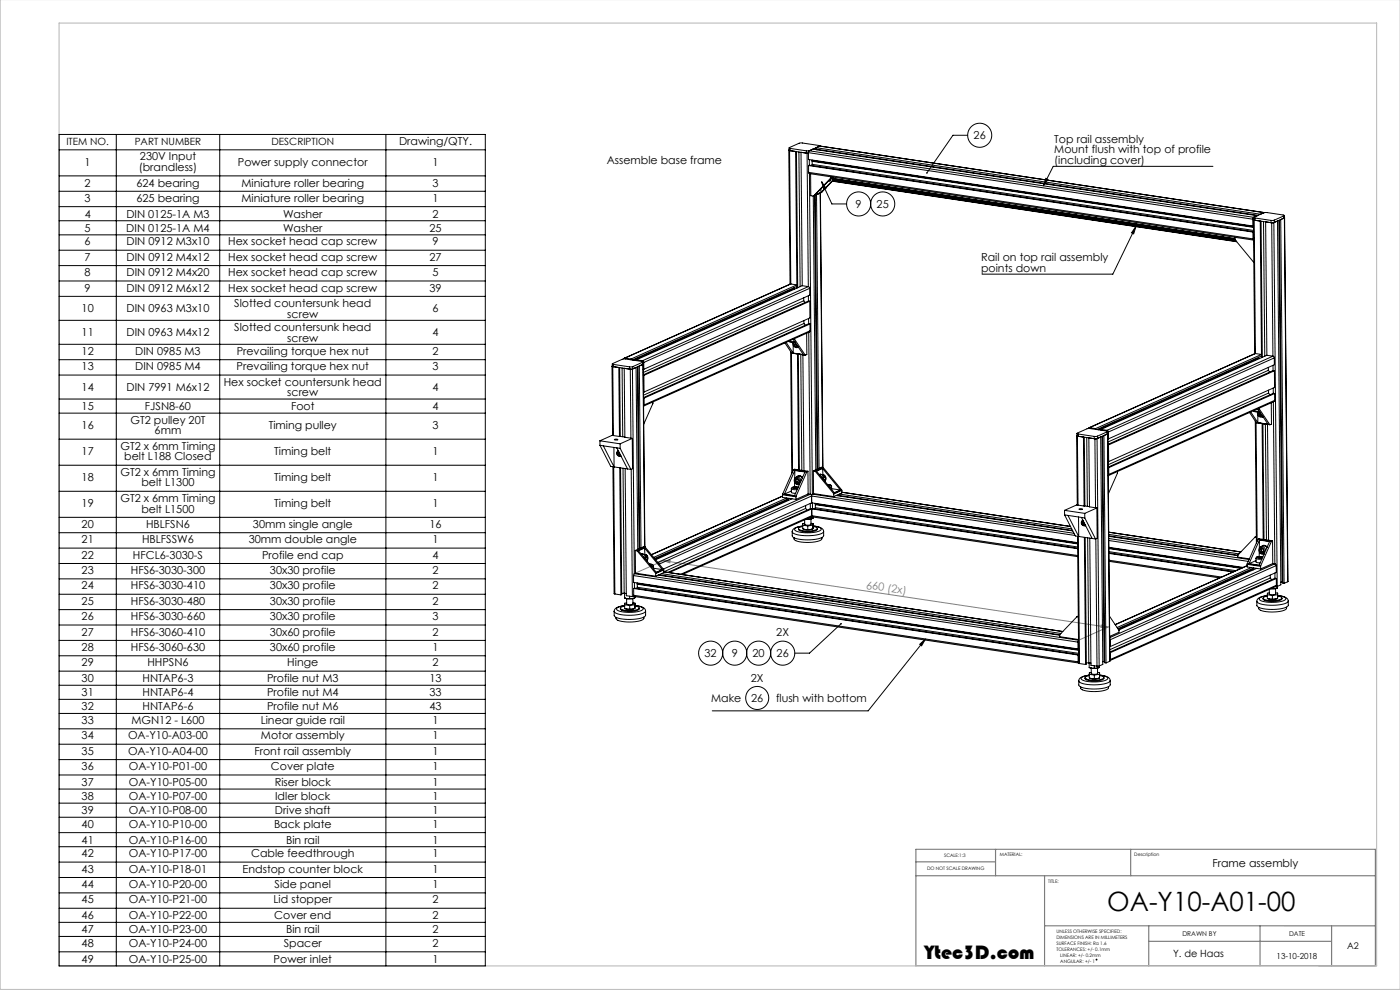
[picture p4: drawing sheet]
<svg xmlns="http://www.w3.org/2000/svg" width="594mm" height="420mm" viewBox="0 0 594 420" stroke-linecap="round" stroke-linejoin="round" font-family="sans-serif">
<g fill="none" stroke="#000" stroke-width=".42">
<path d="M25.1 57h180.8v352.8h-180.8zM49.3 57v352.8M93.2 57v352.8M163.7 57v352.8M410.6 57.4h-6.3l-11 16M25.1 74.6h180.8M25.1 63.6h180.8M348.6 77.1l4.3 9.4h6.3M348.6 77.1l1.8 2.8-.9 .4zM443.7 75.7l.9 .4-1.9 2.7zM514.6 70.6h-67.7l-4.2 8.2M25.1 81.1h180.8"/>
<path d="M25.1 87.7h180.8M25.1 93.6h180.8M25.1 99.6h180.8M482 96l-9.8 20.3h-55.5M482 96l-1 3.2-.9-.4zM25.1 106.2h180.8M25.1 112.7h180.8M25.1 119.2h180.8M25.1 125.7h180.8M25.1 135.9h180.8M25.1 146.1h180.8M25.1 152.6h180.8"/>
<path d="M25.1 159.1h180.8M25.1 169.3h180.8M25.1 175.3h180.8M25.1 186.3h180.8M25.1 197.4h180.8M25.1 208.4h180.8M25.1 219.5h180.8M25.1 226h180.8M25.1 232.5h180.8M25.1 239.1h180.8M25.1 245.6h180.8M25.1 252.1h180.8"/>
<path d="M25.1 258.6h180.8M25.1 265.2h180.8M25.1 271.7h180.8M25.1 278.2h180.8M356.9 264.6l-13.4 12.5h-6.3M390.2 273.3l2.5-2.2-1.7 2.9zM392.7 271.1l-24.4 30.5h-66.1M25.1 284.7h180.8M25.1 290.7h180.8M25.1 296.7h180.8M25.1 302.7h180.8M25.1 309.2h180.8"/>
<path d="M25.1 315.7h180.8M25.1 322.2h180.8M25.1 328.8h180.8M25.1 334.8h180.8M25.1 340.7h180.8M25.1 346.7h180.8M25.1 353.2h180.8M25.1 359.2h180.8M25.1 365.7h180.8M25.1 372.3h180.8M25.1 378.8h180.8M25.1 385.3h180.8"/>
<path d="M25.1 391.3h180.8M25.1 397.3h180.8M25.1 403.8h180.8"/>
<circle cx="415.7" cy="57.4" r="5.1"/>
<circle cx="364.3" cy="86.5" r="5.1"/>
<circle cx="374.5" cy="86.5" r="5.1"/>
<circle cx="301.5" cy="277.1" r="5.1"/>
<circle cx="311.7" cy="277.1" r="5.1"/>
<circle cx="321.9" cy="277.1" r="5.1"/>
<circle cx="332.1" cy="277.1" r="5.1"/>
<circle cx="321.3" cy="296.1" r="4.9"/>
<circle cx="465.3" cy="407.1" r=".19"/>
</g>
<path d="M388.6 365.6h33.8M388.6 371.5h195M422.4 360.3v11.2M443.2 371.5v38.3M479.7 360.3v11.2M443.2 392.8h140.4M487.4 399.4h77.6M487.4 392.8v17M534.6 392.8v16.9M565 392.8v16.9M388.6 409.7h195v-49.4h-195v49.5" fill="none" stroke="#808080" stroke-width=".5"/>
<path d="M.1 -.1v419.9h594M25.1 9.8h559v400h-559z" fill="none" stroke="#c0c0c0" stroke-width=".5"/>
<path d="M281.4 237.9l188.6 28.2M281.4 237.9l2.9-.1-.1 1zM282 237.6l-12.4 5.5M467.2 265.2l2.8 .9-2.9 .1zM470.5 265.9l-12.3 5.5" fill="none" stroke="#808080" stroke-width=".42"/>
<path d="M356.7 264.3a.34 .34 0 0 0-.1 .5 .34 .34 0 0 0 .5 .1 .34 .34 0 0 0 0-.5l-.2 .2 .2-.2zM390.2 273.3l2.5-2.2-1.7 2.9zM443.7 75.7l.9 .4-1.9 2.7zM393 73.1l.1 .5 .2-.2-.2 .2a.34 .34 0 0 0 .4 0 .34 .34 0 0 0 0-.5 .34 .34 0 0 0-.5 0zM482 96l-1 3.2-.9-.4zM348.6 77.1l1.8 2.8-.9 .4z" fill="#000"/>
<path d="M281.4 237.9l2.9-.1-.1 1zM467.2 265.2l2.8 .9-2.9 .1z" fill="#808080"/>
<g fill="none" stroke="#000" stroke-width=".42">
<path d="M334.7 63.7l.5 56.8M334.8 63.7l.2 .2M334.8 62.7v1l.5 .2v-.9M334.8 63.6v.1M335 63.9l7.4 1.1M335 63.9l.5 56.6M335.3 63l6.8 1M337.6 64.3l.5 57.9M337.9 64.3l.6 57.8M339 64.5l.5 57.1M339.9 64.6l.5 56.6M342.1 64v1h.9h-.6"/>
<path d="M342.4 65l.6 56.6M343 64.8l188.6 28.2M343 64.8v2.9l188.6 28.2M343.1 70.2v2.9M343.1 70.2l188.5 28.3M343.1 73.1l.2 .5 188.6 28.3-.3-.5M343.1 73.1l188.5 28.3M343.3 64l-.3 .8M343.3 64l188.6 28.2M343.4 67.7v2.4M343.4 70.1l188.5 28.3-.3 .1M343.4 70.1l-.3 .1"/>
<path d="M343.4 73.6l1.3 136M343.5 63.9l-1.4 .1M343.9 73.7l.1 9.3 1 .2M344.6 67.9v.2M344.6 68.1l187.2 28M344.6 68.1v.1M344.6 68.4v1.3M344.6 68.4l187.2 28.1M344.6 69.7l-.2 .5M344.6 69.7l187.3 28.1M344.6 68.2l187.2 28.1M344.6 68.2v.2"/>
<path d="M344.9 63.3l188.5 28.2M346.8 63.4l-.3 .1M347 63.4v.2M347.6 62.1l.1-.2-.4-.2-7.6-1.1-4.9 2.1 .5 .3M347.8 61.9v.1M347.8 62l188.7 28.2-4.6 2M347.8 62l-4.5 2M347.9 62h-.1M352.4 75.6l-7.4 7.6M352.5 75.8v.4M352.5 76.2l-.3 .5-.8 .2M352.5 76.2l-.8 .4"/>
<path d="M352.5 75v.4M352.5 75.4l-.1 .2M352.8 75.5l-7.1 7.3 2.6-1.1M353.1 75.1l-.6 .3M353.3 75.1l.1 .7M353.3 75.2l-.9 .4M353.4 75.8v.1M353.4 75.8l170.5 25.5M353.4 76.5v.3M353.4 76.5l170.9 25.6M353.4 76.7l-4.8 4.9M353.4 76.8l171.2 25.6"/>
<path d="M353.4 76.8l171.3 25.8M353.4 76.5h.1M353.4 76.5l170.9 25.5M353.4 76.3l-5.1 5.4M353.4 75.9h.1M353.4 75.9l170.5 25.6M353.4 76.3v.2M353.4 76.3l170.7 25.5M353.5 76.2h.1M353.6 76.1v.1M353.7 76l-.2 .2M345.1 83.2l1 116.1"/>
<path d="M345.7 82.9l1 116.1M345.9 82.8l1 116.1M346.4 82.6l1.1 116.1M348 81.9l1.1 116.4M348.1 81.9l1.1 116.4M348.3 80.2v1.5M348.6 81.6h.1M348.6 81.6l-3.5 1.6M531.6 93v2.9M531.6 98.5v2.9M531.8 93.3l.5 56.8M531.8 95.8l-.2 .1"/>
<path d="M531.9 92.2l-.3 .8M531.9 93.2l.2 .2M531.9 92.3v.9l.5 .2v-.9M531.9 92.7l-.1 .9M531.9 93.2h.1M532.1 92.1l-.1 .2 .4 .2M532.1 93.4l7.5 1.1M532.1 93.4l.6 56.6M532.4 92.5l6.9 1M534.7 93.8l.5 57.9M534.8 90.9l-188.5-28.2v.6l187.4 28.1M535.1 93.8l.5 57.8"/>
<path d="M536.1 94l.5 57.1M536.2 90.3l1.4-.1 7 1 .2 .4M537 94.1l.5 56.6M539.6 94.5l.5 56.6M540.5 94.4l-.9 .1M540.5 94.4l1.5 155M540.6 93.4l-1.3 .1M540.6 93.4l.1 1-.7 .1h-.7v-1M542 93.8l1.4 154.3-2.3 .8M542.6 93.5l1.4 153.4M542.8 93.4l1.4 154 .6 .1M543.4 93.1l1.4 154.4"/>
<path d="M544.8 91.6l.1 .8M544.8 91.6l-4.2 1.8M544.9 91.4l1.5 155.4M544.9 92.3v.2M544.9 92.5l1.5 154.3M544.9 92.5l-4.4 1.9M523.9 100.7v.8M523.9 101.5l8 9.7M531.9 100.5v.5M531.9 111.2h.1M335.5 120.5h-.2M335.5 120.5l-70.6 31.5"/>
<path d="M335.5 120.5l2.6 .4-70.4 31.4M336.9 122.1v.3M336.9 122.4l.2 .3M336.9 122.4l-68.1 30.4M338.1 121.5l-69.9 31.2M340.4 121.2l-70.4 31.5M340.4 121.2l2.6 .4M341 126.4v1.2M341 127.6l-68.1 30.4M341 127.6l.6 .7M341.1 136v1.2M341.1 137.2l-68.1 30.5"/>
<path d="M341.1 137.2l.6 .8M343 121.6l.5 .7M343 121.6l-70.4 31.5M343 125.5v2.2M343 127.7l-70.1 31.3M343 127.7l.6 .1M343.1 135.1v2.3M343.1 137.4l-70.1 31.3M343.1 137.4h.6M343.5 122.3l-70.4 31.5M343.5 122.3l.1 2.9-70.4 31.5M343.6 127.8v7.1l-70.3 31.4"/>
<path d="M343.6 127.8l-70.4 31.4M343.7 137.4v2.9M343.7 137.4l-70.4 31.5M259.7 155.4l.2 29.3M259.8 155.3l.2 .2M259.8 154.4v1l.5 .2v-1M259.8 155.3h.1M260 155.5l7.4 1.1M260 155.5l.3 29.3M260.3 154.6l6.8 1M262.6 155.9l.2 29.3M262.9 156l.3 29.1"/>
<path d="M263.9 156.1l.3 29.2M264.6 152.3l.4-.4 2.7 .4M264.8 156.3l.3 29.2M267.4 156.6l.3 29.3M267.7 152.3v.3M268.3 156.6h-.9M268.3 156.6l.8 86.8M268.5 155.5l-1.4 .1M268.5 155.5v1l-.6 .1h-.8v-1M269.9 155.9l.7 77.2M270 152.7l2.6 .4M270 152.7v.3"/>
<path d="M270.5 155.6l.7 77.2M270.7 155.5l.7 77.2M271.3 155.3l.7 77.1M272.6 153.1l.5 .7M272.6 153.7l.1-.2-.4-.2-7.6-1-4.9 2 .5 .3M272.6 153.7l.2 .8M272.6 153.7l-4.1 1.8M272.8 153.6l.8 78.5M272.8 154.1v.1M272.8 154.4v.2M272.8 154.6l-4.5 2M272.8 154.6l.7 77.5"/>
<path d="M272.9 159.2h.3M273 156.7h.2M273.1 153.8l.1 2.9M273.2 159.2l.1 7.1M333 145.5l2.9 4.3M333.5 145.3l3.1 4.5M334.7 144.7l.8 .5h1.8l-.4 .2v.9M334.8 144.7l2.3 .2M335.5 149.1l.4 51.7M335.8 149.6l.5 50.5M335.9 149.8l5.8 .9M336 149.8h.1"/>
<path d="M336.4 145.3a1.67 1.67 0 0 0 .5 1.7 1.67 1.67 0 0 0 1.8 .3M336.5 143.9l4.3 6.5-4.2-.6M336.5 146.4l.1 3.4M336.6 143.9l.6 .1M336.7 145.2a1.23 1.23 0 0 0 .2 1.6 1.23 1.23 0 0 0 1.6 .1M336.9 143.7l.2 .1M337.1 143.7v.1M337.1 143.8l.1 .2M337.5 145.5v.6M337.5 146.1l.8 .5-.6 .3-.8-.6M337.5 146.1l-.6 .2M338.4 150.2l.4 49.1"/>
<path d="M338.7 150.2l.5 49.2M338.7 147.3l-.2 .1M339.8 150.4l.4 49.1M340.7 150.5l.4 49.2M342.3 141.4v9l-.7 .2-4.4-6.6M343.1 141l.7 68.7M343.7 140.3l-.3 .6-70.3 31.4 .2-.5M343.7 140.3l-70.4 31.5M532.7 150l-70.7 31.5M532.7 150l2.5 .4M532.7 150l-70.4 31.5M534 151.6v.3"/>
<path d="M534 151.9l.2 .3M534 151.9l-68 30.4M535.2 150.4v.6l-69.8 31.2M535.2 150.4l-70.4 31.4M537.5 150.7l-70.4 31.5M537.5 150.7l2.6 .4M538.1 155.9v1.2M538.1 157.1l-68 30.4M538.1 157.1l.6 .7M540.1 151.1l.6 .7M540.1 151.1l-70.4 31.5M540.1 155v2.2"/>
<path d="M540.1 157.2l-70 31.3M540.1 157.2l.6 .1M540.7 151.8l-70.4 31.5M540.7 151.8v2.9l-70.4 31.5M540.7 157.3l.1 7.1-70.4 31.4M540.7 157.3l-70.4 31.5M273 168.9h.3M273.1 166.3h.2M273.3 168.9v2.9M277 170.5v.8l-3.9 8.7M530.2 175l2.8 4.3M530.7 174.8l3 4.5"/>
<path d="M531.8 174.3l.8 .4h1.8l-.4 .2 .1 .9M531.9 174.2l2.4 .2M532.6 178.6l.5 51.7M532.9 179.1l.5 50.5M533 179.3h.1M533 179.3l5.8 .9M533.6 174.8a1.69 1.69 0 0 0 .5 1.7 1.69 1.69 0 0 0 1.8 .3M533.6 173.5l4.4 6.4-4.3-.6M533.7 176v3.3M533.8 173.4l.5 .1M533.8 174.8a1.23 1.23 0 0 0 .3 1.5 1.23 1.23 0 0 0 1.5 .1M534.1 173.3h.1"/>
<path d="M534.2 173.2v.1M534.2 173.3l.1 .2M534.3 173.5l4.6 6.7M534.6 175l.1 .6M534.7 175.6l.7 .5-.6 .3-.7-.6M534.7 175.6l-.6 .2M535.5 179.7l.5 49.1M535.8 179.7l.5 49.2M536.9 179.9l.4 49.1M538.2 165.5v1.3M538.2 166.8l-68.1 30.4M538.2 166.8l.6 .7"/>
<path d="M539.4 170.9l.1 9-.6 .3M540.2 164.6v2.3M540.2 166.9l-70 31.3M540.2 166.9h.6M540.3 170.5l.6 68.7M540.8 166.9v2.9M540.8 166.9l-70.4 31.5M540.8 169.8l-.3 .6-70.3 31.4 .2-.5M540.8 169.8l-70.4 31.5M254.5 187l8.6 1.3M254.5 187l.1 1.9M254.6 188.9l8.5 1.3"/>
<path d="M254.6 188.9l4.5 9 8.6 1.3M256 189.1l4.6 9-.1-8.3M260.1 198l.5 53.8 .3 .2M260.4 198.1l.5 53.9M260.7 186.5l1.3-.1a.74 .74 0 0 1-.6 .5 .74 .74 0 0 1-.7-.4zM261.7 190l4.6 8.9M262.1 192.1v.6M262.1 192.1l.3-.1v.5M262.2 191.3a1.17 1.17 0 0 0-.5 1.5 1.17 1.17 0 0 0 1.4 .7M262.2 191.3h.1M262.2 191l-.2 .4M262.3 191.3h-.1"/>
<path d="M262.4 192.5l-.3 .2M262.4 192.5l.5 .3M262.5 191.6a.8 .8 0 0 0-.6 1.2 .8 .8 0 0 0 1.3 .1M262.8 192.1h-.7M262.8 185.2l-3.1-.5-5.2 2.3M262.8 185.2l5.5 .8M263 192.5l-.5 .5-.4-.3M263 198.4l.5 54M263 193.5l.5 .1M263.1 188.3v1.9M263.1 190.2l4.6 9M263.2 193.4l-.1 .1"/>
<path d="M263.3 198.5l.5 53.7-.3 .2M263.4 193.3l-.2 .1M264.3 198.7l.5 53M265.2 198.8l.5 53.9 2.6 .4M267.8 199.1l.5 54M268.3 186l-5.2 2.3M268.3 186l.1 12.8-.7 .4M336.6 199.4l5.7 .8M336.6 199.4l-4.5 10.2M336.7 199.2l-.1 .2M336.7 199.2l5.7 .9M336.7 199.2l6.1 .7"/>
<path d="M337.2 199.6l4.3 .6-4.4 10.1-4.3-.7M337.2 199.6l-4.4 10M337.2 199.6v3.5M342.8 199.9l-.4 .2M342.8 199.9l.1 9.7M345.1 199.8l.1 9.6M345.1 199.8l.6 .1M345.7 199.9l.2 .1M345.9 200l7.7 9.3M349 198.7l-2.6 1.2 7.6 9.1 2.6-1.1M349 198.7l7.6 9.2M349 198.7l.2 2.8"/>
<path d="M349.1 198.3l.2 .1M349.1 198.3l-3.4 1.6M349.1 198.3l-.6-.1-3.4 1.6M349.3 198.4l7.8 9.4M349.3 198.4l-3.4 1.6M456.8 184.9l.3 29.4M456.9 183.9v1l.5 .2v-1M456.9 184.8l.2 .2M457.1 185l7.5 1.2M457.1 185l.3 29.3M457.4 184.1l6.9 1M459.7 185.4l.3 29.3"/>
<path d="M460 185.5l.3 29.2M461.1 185.6l.3 29.2M462 185.8l.3 29.2M462.3 181.5l-.6 .3M462.3 181.5l2.5 .3M464.6 186.2l.2 29.2M464.8 181.8v.4M465.5 186.1l-.9 .1M465.5 186.1l.9 96.4M465.6 185l-1.3 .1M465.6 185v1l-.6 .1h-.7v-1M467 185.4l.9 96.5-1.5 .6"/>
<path d="M467.1 182.2l2.6 .4M467.1 182.2v.3M467.6 185.1l.9 95.6M467.8 185l.9 96.2h.6M468.4 184.8l.9 96.4M469.7 182.6l.6 .7M469.8 183.2l.1-.2-.5-.2-7.6-1-4.9 2.1 .5 .2M469.8 183.2l.1 .8M469.8 183.2l-4.2 1.8M469.9 183.1l.9 97.5M469.9 183.6v.1M469.9 183.9l-4.4 2.2"/>
<path d="M470 184l.8 96.6M470 186.1l.3 .1M470.1 188.7l.2 .1M470.1 195.8h.3M470.2 198.4h.2M470.2 186.2h-.2M470.3 195.8l-.2 .1M470.3 183.3v2.9M470.3 188.8l.1 7M470.4 198.4v2.9M537.8 180l.4 49.2M332 209.9l5.7 .9"/>
<path d="M332 209.9v1.1l5.7 .9M332 210.4l-55.6 24.9M332.1 209.6l-.1 .3M332.1 209.6l5.7 .9M333.8 211.3l-56.5 25.2M334.4 211.7l.2 .6M334.4 212l-56.5 25.2M334.8 211.4l-57.1 25.6M335.8 207.3v1.7l1.7 .3M335.8 207.3l.9 .4h1.5M335.8 208.3l-3 1.3M336 211.6l-57.8 25.9"/>
<path d="M337.2 204.6l-.1 2M337.4 206.7l.9 .1-.1 .2-.8 .2M337.4 206.7l-.8 .1v.2l.8 .2M337.4 206.7v.5M337.5 203.5l.7-.3 .8 .5v1l-.7 .3-.8-.5M337.5 203.5v1M337.6 203a1.14 1.14 0 0 1 1.7 1 1.14 1.14 0 0 1-1.7 1l-.4-1zM337.7 210.8v1.1M337.8 210.5l-.1 .3M337.8 202.5l1.4-.5 1.2 .8M337.8 202.5a1.66 1.66 0 0 1 2.1 1.5M337.8 202.5a1.67 1.67 0 0 0-.7 2.1 1.67 1.67 0 0 0 2.1 .9"/>
<path d="M338 202.4l1.1-.5 1.4 .8M338.1 203.3l-.6 .2M338.1 203.3v.9M338.1 204.2l-.6 .3M338.1 204.2l.7 .5M338.3 203.2l-.2 .1M338.6 206.8l-.5-.2a1.26 1.26 0 0 0-1.8 .5h2.2M338.6 201.9a1.56 1.56 0 0 1 1.9 .7M338.6 201.9v.1M338.7 206.8l-1.3-.2a1.34 1.34 0 0 0-1.6 .7M341.8 214.5v1.2M341.8 215.7l-60.1 26.9"/>
<path d="M341.8 215.7l.6 .7M342.3 200.2l-4.5 10.3M342.4 200.1l-.1 .1M342.7 220v.2M342.9 209.6l-5.2 2.3M342.9 209.6l.9 .1M343.8 209.7l.5 .7M343.8 209.7l-64.7 28.9M343.8 213.6v2.2M343.8 215.8l-60.4 27M343.8 215.8l.6 .1M344.3 210.4l.1 2.9"/>
<path d="M344.3 210.4l111.8 16.8M344.3 210.4l-64.6 28.9M344.4 213.3l-63 28.1M344.4 213.3l112.8 16.9M344.4 215.9l-60.5 27M344.4 215.9v2.9M344.4 215.9l112.8 16.9M344.4 218.8l.3 .5 112.6 16.9M344.4 218.8l-.3 .5-54.6 24.4M344.4 218.8l112.9 16.9M344.4 218.8l-55.6 24.8M344.7 209.6l-.4 .8"/>
<path d="M344.7 209.6l111 16.6M344.7 219.3l-.7 .1M344.7 213.4v2.3M344.7 215.7l-.3 .2M344.7 215.7l112.5 16.9M344.9 219.3v.6M344.9 219.9l-1.1 .3M344.9 219.9h.1M344.9 219.3v.5M345.2 209.4l8.5 1.3M345.2 209.4l-.5 .2M345.9 213.6v.2"/>
<path d="M345.9 213.8l111.3 16.6M345.9 213.8l.1 .1M345.9 214.1v1.3M345.9 214.1l111.3 16.6M345.9 215.4l-.2 .5M345.9 215.4l111.3 16.7M346 213.9l111.2 16.6M346 213.9l-.1 .2M347.8 201.5l1.8 .1M348.3 201.2l-.7 .2M348.6 201.4l-.5-.2-.4 .2M349.1 203.1l.6-1.1a1.28 1.28 0 0 1 .3 2.2"/>
<path d="M349.3 203.4l.8 .1M349.6 202.5l.5 .1M349.6 201.6a1.82 1.82 0 0 1 .5 2.7M349.6 201.6l-.5 .2-.5 .8M350.1 202.6v.9M350.1 202.6l-.4-.3-.4 1M350.1 203.5l-.3 .5M351.2 205.7l.8 .1-.4 .3M351.7 206.2l.7-.3-1.3-.3a1.4 1.4 0 0 1 1.7 .7M352.8 206.3l-.8 .4M352.8 206.3v1.3M352.8 207.3l3.8 .6"/>
<path d="M353.6 209.3l.1 .3M353.7 209.6v1.1M354.8 210.2l100.4 15.1M355.1 210.1l100 15M356.2 209.6l98.5 14.8M357.1 207.8l.1 .2M357.1 207.8l-3.5 1.5M357.2 208l-3.5 1.6M357.2 208v1.2l-3.5 1.5M357.2 208.8l97 14.6M451.7 216.5l8.5 1.3M451.7 216.5v1.9"/>
<path d="M451.7 218.4l8.6 1.3M451.7 218.4l4.6 9 8.5 1.3M453.1 218.7l4.6 8.9-.1-8.3M457.8 216l1.3-.1a.74 .74 0 0 1-.6 .5 .74 .74 0 0 1-.7-.3zM458.8 219.5l4.6 9M460 214.7l-3.2-.5-5.1 2.3M460 214.7l5.4 .8M460.2 217.8l.1 1.9M460.3 219.7l4.5 9M465.4 215.5l-5.2 2.3M465.4 215.5l.1 12.9-.7 .3M474.1 200v.8l-3.8 8.7"/>
<path d="M269.5 233.5l.1 9.7M269.5 233.5l.7 .1M270.2 233.6l.2 .1M270.4 233.7l7.7 9.4M272.2 235.3h1.8l-.4 .2-.5 .8M272.7 235l-.6 .1M273.1 235.2l-.6-.2-.3 .2M273.5 232.5l-2.6 1.1 7.5 9.2 2.6-1.2M273.5 232.5l7.5 9.1M273.5 232.5l.1 2.8M273.6 232.1l.2 .1M273.6 232.1l-3.4 1.5"/>
<path d="M273.6 232.1l-.6-.1-3.5 1.5M273.6 231.9l.3 .4M273.8 237.2l.8 .1M273.8 232.2l7.7 9.4M273.8 232.2l-3.4 1.5M274 236.3l.6 .1M274 235.3a1.82 1.82 0 0 1 .5 2.7 1.52 1.52 0 0 0-.4-2.2l-.5 1.1M274.6 236.4v.9M274.6 236.4l-.5-.3-.4 1M274.6 237.3l-.3 .5M275.7 239.4l.7 .1-.4 .4M276.1 240l.7-.4-1.2-.3a1.39 1.39 0 0 1 1.7 .8"/>
<path d="M340.6 222.8v1.5l2.1 .4M340.6 222.8l2.1 .3M341.4 222l-.8 .1v.7M342.7 220.2l-.7 .1M342.7 220.2h1.1M342.7 223.1v1.6M343.8 220.2l-1.8 .1M344.1 220.2v2.3l-.8 .3-1.8-.3-.1-2M344.1 222l.8 .1M344.7 224.4l-1.7 .4-2.1-.4M344.9 224.3l-2.2 .4M344.9 222.1v.7l-2.2 .3"/>
<path d="M344.9 222.1v2.2M345 223.1l.5 .1a3.9 3.9 0 0 1 3.9 2.2M345 223.2l2.7 .6 .7 .8a11.1 11.1 0 0 1-8.3 1.3l-1.7-.4-1.2-.7 .6-.9 2.8-.7-1.6 .2a2.81 2.81 0 0 0-2.9 2.2M345 223.3l1.7 .7a2.2 2.2 0 0 1-2.6 1.2l-1.4 .1a4.8 4.8 0 0 1-3.9-1.1l.5-.5 1.3-.3M345 223.7l-.1 .6M346.8 224.2v.3a7.9 7.9 0 0 1-7.1 .7l-.9-.4v-.5M348.7 228v.5a5.1 5.1 0 0 1-4.6 1.6h-2.5a5.1 5.1 0 0 1-4.7-1.5v-.5M349.5 225.5v1.7a5.4 5.4 0 0 1-4.9 1.8h-3.5a5.5 5.5 0 0 1-5-1.7v-1.7M349.5 225.5a2.97 2.97 0 0 1-2.9 1.4l-5.1 .4a6.2 6.2 0 0 1-5.4-1.7M457.2 227.5l.5 53.9 .3 .1M457.5 227.6l.5 53.9M459.2 221.6v.6"/>
<path d="M459.2 221.6l.4-.1v.5M459.3 220.9a1.17 1.17 0 0 0-.4 1.4 1.17 1.17 0 0 0 1.3 .7M459.3 220.8h.1M459.4 220.6l-.2 .3M459.5 220.8h-.2M459.6 222l-.4 .2M459.6 222l.4 .4M459.7 221.1a.8 .8 0 0 0-.7 1.2 .8 .8 0 0 0 1.3 .1M459.7 221.4l.2 .2M459.7 221.4l-.5 .2M460.1 222l-.4 .5-.5-.3M460.1 228l.5 53.9"/>
<path d="M460.1 223l.6 .1M460.3 223l.2-.2zM460.3 223h-.1M460.4 228l.5 53.7-.3 .2M461.5 228.2l.5 53M462.4 228.3l.5 53.9 2.5 .4M464.9 228.6l.5 54M470.4 225.8l56.1 8.4M470.4 225.8l56 8.4M470.4 226.7l55.3 8.3M470.4 227.4l54.8 8.2M470.4 227.5l54.8 8.2"/>
<path d="M470.4 228.5l59.6 8.9M470.4 229.3l59.2 8.9M470.5 232.2l56.9 8.5M470.5 232.4l56.6 8.5M470.5 232.5l56.4 8.5M470.5 232.7l56 8.4M470.5 234l53.8 8.1M470.5 234.6l52.9 7.9M470.5 234.8l52.6 7.8M470.5 237.7l47.8 7.1M470.5 238.1l47 7.1M525.2 235.7v.7l4.9 .7"/>
<path d="M529.1 239.4l5.8 .9M529.1 239.4v1.1l5.8 .9M529.1 239.9l-56 25.1M529.2 239.2l-.1 .2M529.2 239.2l5.7 .8M532.9 236.8l.1 1.7 1.7 .3M532.9 236.8l.9 .4h1.6M532.9 237.8l-2.9 1.3M533.1 227.6l-.6 .3M533.1 227.9h-.6l-7.3 7.8M533.7 228.9l-4.5 10.3M533.7 228.9l5.7 .8"/>
<path d="M533.7 236.3h1.7v.2l-1.7 .1zM533.8 228.7l-.1 .2M533.8 228.7l5.7 .9M533.8 228.7l6.1 .7M534.3 234.1l-.1 2M534.4 229.1l4.3 .7-4.5 10-4.2-.7M534.4 229.1l-4.4 10M534.4 229.1l-.1 3.5M534.6 236.2v.5M534.7 233l.7-.3 .7 .5v1l-.7 .3-.7-.5M534.7 233v1M534.7 232.5a1.14 1.14 0 0 1 1.8 1 1.14 1.14 0 0 1-1.7 1l-.5-1z"/>
<path d="M534.9 232l1.5-.5 1.1 .8M534.9 232a1.66 1.66 0 0 1 2.1 1.5M534.9 232a1.67 1.67 0 0 0-.6 2.1 1.67 1.67 0 0 0 2.1 .9M535.2 231.9l1-.5 1.4 .8M535.3 232.8l-.6 .2M535.3 232.8v.9M535.3 233.7l-.6 .3M535.3 233.7l.7 .5M535.4 232.7l-.1 .1M535.7 231.5a1.53 1.53 0 0 1 1.9 .6M535.8 236.3l-.6-.2a1.26 1.26 0 0 0-1.8 .5h2.3M535.8 236.3l-1.2-.2a1.34 1.34 0 0 0-1.7 .7"/>
<path d="M536.3 235h.1M539.4 229.7l-4.5 10.3M539.5 229.6l-.1 .1M539.9 229.4l-.4 .2M539.9 229.4l.1 9.7M540 239.1l-5.1 2.3M540 239.1l.9 .1M540.9 239.2l.6 .7M540.9 239.2l-70.1 31.3M541.5 239.9l-70.4 31.5M541.5 239.9v2.9l-70.4 31.5M260.9 252l2.6 .4"/>
<path d="M264.8 251.7l.9 .1-.7-.1M264.8 251.7h-1M265 251.7v1.9M265 251.7h.1M265 253.6l1.1 .4M265 256.6v1.5l2.2 .3M265 256.6l2.2 .3M265 256.9l-1.6 .3a2.81 2.81 0 0 0-2.8 2.1M265 257l-2.8 .7-.6 .9a12.2 12.2 0 0 0 9.2 .8l1.9-.7 .2-.6-1.3-.8-2.2-.4h.5a3.9 3.9 0 0 1 4 2.3M265.9 255.8l-.8 .1-.1 .7M267.1 252.9v1.1M267.1 254h-1"/>
<path d="M267.1 254h1.1M267.2 256.9v1.5M268.2 254h-2.1M268.5 253.9v2.3l-1.1 .4-1.5-.3v-2.4M268.5 255.8l.9 .1M268.8 244.2l188.6 28.2M268.8 244.2v2.9l188.6 28.2M268.8 249.7l.1 2.8M268.8 249.7l188.6 28.2M268.9 252.5l.2 .6 188.6 28.2-.3-.5M268.9 252.5l188.5 28.3M269.1 243.4l188.5 28.3-.2 .7"/>
<path d="M269.1 243.4l-.3 .8M269.2 253.1h-.9M269.2 247.1v2.4M269.2 258.2l-1.7 .3-2.2-.3M269.2 249.5l-.4 .2M269.2 249.5l188.5 28.2M269.3 253.1v.5M269.3 253.6l-1.1 .4M269.3 253.6h.1M269.4 256.5l-2.2 .4M269.4 256.5v1.6M269.4 253.1l-.1 .5"/>
<path d="M269.4 258.1l-2.2 .3M269.4 255.9v2.2M269.4 255.9v.6M269.4 257.1l1.8 .7a2.2 2.2 0 0 1-2.7 1.2h-1.3a4.8 4.8 0 0 1-4-1l.6-.5 1.2-.4M269.6 243.2l8.6 1.3M269.6 243.2l-.5 .2M270.4 247.3v.2M270.4 247.5l187.2 28M270.4 247.5v.2M270.4 247.8v1.4M270.4 247.8l187.2 28.1M270.4 249.2l-.2 .4"/>
<path d="M270.4 249.2l187.3 28M270.4 247.7l187.2 28M270.4 247.7v.1M271.2 258v.3a7.9 7.9 0 0 1-7.1 .7l-.8-.5-.1-.5M273.9 259.2v1.8a5.4 5.4 0 0 1-4.8 1.7l-3.6 .1a5.5 5.5 0 0 1-4.9-1.7v-1.8M273.9 259.2a2.97 2.97 0 0 1-2.9 1.5l-5.1 .3a6.2 6.2 0 0 1-5.3-1.7M277.3 240.1l-.8 .3M277.3 240.1v1.3M277.3 241.1l3.7 .5M278.1 243.1l.1 .2M278.2 243.3v1.2M279.3 244l170.3 25.5"/>
<path d="M279.5 243.8l170.1 25.5M280.6 243.4l169.5 25.3M281.5 241.6l.1 .2M281.5 241.6l-3.4 1.5M281.6 241.8l-3.4 1.5M281.6 241.8v1.1l-3.4 1.6M281.6 242.6l169.3 25.3M529.1 240l-55.9 25M530.9 240.8l-56.9 25.4M531.5 241.2v.1M531.5 241.3l.2 .5M531.6 241.5l-57.1 25.5"/>
<path d="M532 240.9l-57.7 25.8M533.2 241.1l-58.5 26.2M533.3 255.1v1.9l.8 .7M534.9 240.3v1.1M534.9 240v.3M537.7 252.3v1.6l2.2 .3M537.7 252.3l2.1 .3M537.7 252.7l-1.6 .2a2.81 2.81 0 0 0-2.8 2.2M537.7 252.7l-2.8 .7-.6 .9a12.2 12.2 0 0 0 9.2 .9l1.9-.8 .1-.6-1.2-.7-2.2-.5 .5 .1a3.9 3.9 0 0 1 4 2.3M538.6 251.5l-.9 .2v.6M538.9 244l.1 1.2M539 245.2l-68.1 30.4"/>
<path d="M539 245.2l.5 .8M539.8 249.5v.2M539.8 249.7l-.6 .1M539.8 249.7h1.1M539.8 252.6l.1 1.6M540.9 249.7l-1.8 .1M540.9 243.1l.1 2.2M541 245.3l.5 .1M541 245.3l-70.1 31.3M541.2 249.7v2.3l-.8 .3-1.8-.2-.1-2.1M541.2 251.5l.9 .1M541.5 245.4l.1 2.9"/>
<path d="M541.5 245.4l-70.4 31.5M541.6 248.3l-.3 .5-70.4 31.5 .3-.5M541.6 248.3l-70.4 31.5M541.9 253.9l-1.7 .4-2.2-.3M542 249.4l-1.1 .3M542 249.4h.1M542 252.3l-2.2 .3M542 252.3l.1 1.5M542.1 253.8l-2.2 .4M542.1 248.7l-.1 .6M542.1 251.6v2.2M542.1 251.6l-.1 .7"/>
<path d="M542.1 252.8l1.8 .7a2.2 2.2 0 0 1-2.7 1.2l-1.4 .1a4.8 4.8 0 0 1-3.9-1l.6-.6 1.2-.3M543.9 253.7v.3a7.9 7.9 0 0 1-7.1 .8l-.8-.5-.1-.5M544 246.9l-.6 .1M544 246.9l.2 .1M545.9 257.6v.4a5.1 5.1 0 0 1-4.7 1.6h-2.5a5.1 5.1 0 0 1-4.7-1.5v-.4M546.4 246.8l-1.6 .7M546.6 255v1.7a5.4 5.4 0 0 1-4.9 1.8l-4.3-.1-3.3-.7M546.6 255a2.97 2.97 0 0 1-2.9 1.4l-5.1 .4a6.2 6.2 0 0 1-5.3-1.7M273.2 261.8v.5a5.1 5.1 0 0 1-4.6 1.5l-2.6 .1a5.1 5.1 0 0 1-4.6-1.5v-.5M457.1 261.6l-7.4 7.6-.1 .9 8 1.2M457.1 261.6l.4 .1M457.4 272.4v2.9"/>
<path d="M457.4 277.9v2.9M457.5 261.4l-.5 .2M457.5 261.4l-.4 .2M457.6 272.5v.5M457.6 275.2l-.2 .1M457.7 277.8l-.3 .1M457.7 280v.5M470.7 261.4l4 5.9M470.8 270.8l.3 .6M470.9 276.8l.2 .1M471 274.3h.1M471.1 271.4v2.9"/>
<path d="M471.1 276.9l.1 2.9M474.7 267.3l.1 .9-4 1.8M458 281.5l2.6 .4M462 281.2l.9 .2M462 281.2l-1.1 .1M462.1 281.2v2M462.1 281.2h.1M462.1 283.1l1.1 .4M462.1 283.2l1.1 .3M462.2 286.1v1.5l2.1 .3M462.2 286.1l2.1 .3M462.2 286.4l-1.7 .3a2.81 2.81 0 0 0-2.8 2.1"/>
<path d="M462.2 286.5l-2.8 .7-.7 .9a12.2 12.2 0 0 0 9.3 .8l1.8-.7 .2-.6-1.3-.8-2.2-.4h.5a3.9 3.9 0 0 1 4 2.3M463 285.3l-.8 .1v.7M464.3 282.4v1.1M464.3 283.5h-1.1M464.3 283.5h1.1M464.3 286.4v1.5M465.4 283.5h-2.2M465.7 283.4v2.3l-1.2 .4-1.5-.3v-2.3M465.7 285.3l.8 .1M466.3 287.7l-1.7 .3-2.2-.3M466.4 282.5l-1 .1M466.5 283.1l-1.1 .4"/>
<path d="M466.5 283.1h.1M466.5 287.6l-2.2 .3M466.5 282.5v.6zM466.5 285.4v.7l-2.2 .3M466.5 285.4v2.2M466.5 286.6l1.8 .7a2.2 2.2 0 0 1-2.6 1.2l-1.4 .1a4.8 4.8 0 0 1-3.9-1.1l.5-.5 1.3-.4M466.5 286.9v.7M468.4 287.5v.3a7.9 7.9 0 0 1-7.1 .7l-.9-.5v-.5M468.5 280.7h-.6M468.5 280.7h.2M470.3 291.3v.5a5.1 5.1 0 0 1-4.6 1.6h-2.5a5.1 5.1 0 0 1-4.7-1.5v-.5M470.8 280.6l-1.5 .6"/>
<path d="M471 288.7l.1 1.8a5.4 5.4 0 0 1-4.9 1.7l-3.5 .1a5.5 5.5 0 0 1-5-1.7v-1.8M471 288.7a2.97 2.97 0 0 1-2.8 1.5l-5.1 .3a6.2 6.2 0 0 1-5.4-1.7"/>
</g>
<text font-size="11.3" x="469.8" y="386.6">OA-Y10-A01-00</text>
<text font-size="8.5" x="392.2" y="407">Ytec3D.com</text>
<g font-size="4.7">
<text x="413.1" y="59.1">26</text>
<text x="169.3" y="61.6">Drawing/QTY.</text>
<text x="447.3" y="60.5">Top rail assembly</text>
<text x="447.3" y="65">Mount flush with top of profile</text>
<text x="35.9" y="70.3">1</text>
<text x="59.4" y="68.1">230V Input</text>
<text x="101" y="70.3">Power supply connector</text>
<text x="183.5" y="70.3">1</text>
<text x="257.4" y="69.5">Assemble base frame</text>
<text x="447.3" y="69.5">(including cover)</text>
<text x="58.9" y="72.6">(brandless)</text>
<text x="35.9" y="79.1">2</text>
<text x="57.9" y="79.1">624 bearing</text>
<text x="102.4" y="79.1">Miniature roller bearing</text>
<text x="183.5" y="79.1">3</text>
<text x="35.9" y="85.7">3</text>
<text x="57.9" y="85.7">625 bearing</text>
<text x="102.4" y="85.7">Miniature roller bearing</text>
<text x="183.5" y="85.7">1</text>
<text x="363" y="88.2">9</text>
<text x="371.9" y="88.2">25</text>
<text x="35.9" y="92.3">4</text>
<text x="53.6" y="92.3">DIN 0125-1A M3</text>
<text x="120.1" y="92.3">Washer</text>
<text x="183.5" y="92.3">2</text>
<text x="35.9" y="98.3">5</text>
<text x="53.6" y="98.3">DIN 0125-1A M4</text>
<text x="120.1" y="98.3">Washer</text>
<text x="182.2" y="98.3">25</text>
<text x="35.9" y="104.1">6</text>
<text x="53.7" y="104.1">DIN 0912 M3x10</text>
<text x="96.8" y="104.1">Hex socket head cap screw</text>
<text x="183.5" y="104.1">9</text>
<text x="35.9" y="110.7">7</text>
<text x="53.7" y="110.7">DIN 0912 M4x12</text>
<text x="96.8" y="110.7">Hex socket head cap screw</text>
<text x="182.2" y="110.7">27</text>
<text x="416.3" y="110.7">Rail on top rail assembly</text>
<text x="35.9" y="117.2">8</text>
<text x="53.7" y="117.2">DIN 0912 M4x20</text>
<text x="96.8" y="117.2">Hex socket head cap screw</text>
<text x="183.5" y="117.2">5</text>
<text x="416.3" y="115.2">points down</text>
<text x="35.9" y="123.7">9</text>
<text x="53.7" y="123.7">DIN 0912 M6x12</text>
<text x="96.8" y="123.7">Hex socket head cap screw</text>
<text x="182.2" y="123.7">39</text>
<text x="99.4" y="130.2">Slotted countersunk head</text>
<text x="34.6" y="132.5">10</text>
<text x="53.7" y="132.5">DIN 0963 M3x10</text>
<text x="121.9" y="134.8">screw</text>
<text x="183.5" y="132.5">6</text>
<text x="34.6" y="142.7">11</text>
<text x="53.7" y="142.7">DIN 0963 M4x12</text>
<text x="99.4" y="140.4">Slotted countersunk head</text>
<text x="183.5" y="142.7">4</text>
<text x="121.9" y="144.9">screw</text>
<text x="34.6" y="150.6">12</text>
<text x="57.4" y="150.6">DIN 0985 M3</text>
<text x="100.4" y="150.6">Prevailing torque hex nut</text>
<text x="183.5" y="150.6">2</text>
<text x="34.6" y="157.1">13</text>
<text x="57.4" y="157.1">DIN 0985 M4</text>
<text x="100.4" y="157.1">Prevailing torque hex nut</text>
<text x="183.5" y="157.1">3</text>
<text x="34.6" y="165.9">14</text>
<text x="53.7" y="165.9">DIN 7991 M6x12</text>
<text x="94.9" y="163.6">Hex socket countersunk head</text>
<text x="183.5" y="165.9">4</text>
<text x="34.6" y="174">15</text>
<text x="61.5" y="174">FJSN8-60</text>
<text x="121.9" y="168.1">screw</text>
<text x="123.5" y="174">Foot</text>
<text x="183.5" y="174">4</text>
<text x="55.4" y="179.8">GT2 pulley 20T</text>
<text x="34.6" y="182">16</text>
<text x="65.6" y="184.3">6mm</text>
<text x="114" y="182">Timing pulley</text>
<text x="183.5" y="182">3</text>
<text x="51.1" y="190.8">GT2 x 6mm Timing</text>
<text x="34.6" y="193.1">17</text>
<text x="52.8" y="195.3">belt L188 Closed</text>
<text x="116.4" y="193.1">Timing belt</text>
<text x="183.5" y="193.1">1</text>
<text x="51.1" y="201.9">GT2 x 6mm Timing</text>
<text x="34.6" y="204.1">18</text>
<text x="60" y="206.4">belt L1300</text>
<text x="116.4" y="204.1">Timing belt</text>
<text x="183.5" y="204.1">1</text>
<text x="34.6" y="215.2">19</text>
<text x="51.1" y="212.9">GT2 x 6mm Timing</text>
<text x="116.4" y="215.2">Timing belt</text>
<text x="183.5" y="215.2">1</text>
<text x="60" y="217.4">belt L1500</text>
<text x="34.6" y="224">20</text>
<text x="62" y="224">HBLFSN6</text>
<text x="107.3" y="224">30mm single angle</text>
<text x="182.2" y="224">16</text>
<text x="34.6" y="230.5">21</text>
<text x="60.3" y="230.5">HBLFSSW6</text>
<text x="105.5" y="230.5">30mm double angle</text>
<text x="183.5" y="230.5">1</text>
<text x="34.6" y="237">22</text>
<text x="56.4" y="237">HFCL6-3030-S</text>
<text x="111.2" y="237">Profile end cap</text>
<text x="183.5" y="237">4</text>
<text x="34.6" y="243.5">23</text>
<text x="55.5" y="243.5">HFS6-3030-300</text>
<text x="114.5" y="243.5">30x30 profile</text>
<text x="183.5" y="243.5">2</text>
<text x="34.6" y="250.1">24</text>
<text x="55.5" y="250.1">HFS6-3030-410</text>
<text x="114.5" y="250.1">30x30 profile</text>
<text x="183.5" y="250.1">2</text>
<text x="34.6" y="256.6">25</text>
<text x="55.5" y="256.6">HFS6-3030-480</text>
<text x="114.5" y="256.6">30x30 profile</text>
<text x="183.5" y="256.6">2</text>
<text x="34.6" y="263.1">26</text>
<text x="55.5" y="263.1">HFS6-3030-660</text>
<text x="114.5" y="263.1">30x30 profile</text>
<text x="183.5" y="263.1">3</text>
<text x="34.6" y="269.6">27</text>
<text x="55.5" y="269.6">HFS6-3060-410</text>
<text x="114.5" y="269.6">30x60 profile</text>
<text x="183.5" y="269.6">2</text>
<text x="329.4" y="270">2X</text>
<text x="34.6" y="276.2">28</text>
<text x="55.5" y="276.2">HFS6-3060-630</text>
<text x="114.5" y="276.2">30x60 profile</text>
<text x="183.5" y="276.2">1</text>
<text x="298.9" y="278.8">32</text>
<text x="310.4" y="278.8">9</text>
<text x="319.3" y="278.8">20</text>
<text x="329.5" y="278.8">26</text>
<text x="34.6" y="282.7">29</text>
<text x="62.5" y="282.7">HHPSN6</text>
<text x="121.9" y="282.7">Hinge</text>
<text x="183.5" y="282.7">2</text>
<text x="34.6" y="289.4">30</text>
<text x="60.5" y="289.4">HNTAP6-3</text>
<text x="113.3" y="289.4">Profile nut M3</text>
<text x="182.2" y="289.4">13</text>
<text x="318.6" y="289.2">2X</text>
<text x="34.6" y="295.3">31</text>
<text x="60.5" y="295.3">HNTAP6-4</text>
<text x="113.3" y="295.3">Profile nut M4</text>
<text x="182.2" y="295.3">33</text>
<text x="301.7" y="297.7">Make</text>
<text x="318.7" y="297.8">26</text>
<text x="329.3" y="297.7">flush with bottom</text>
<text x="34.6" y="301.3">32</text>
<text x="60.5" y="301.3">HNTAP6-6</text>
<text x="113.3" y="301.3">Profile nut M6</text>
<text x="182.2" y="301.3">43</text>
<text x="34.6" y="307.1">33</text>
<text x="55.8" y="307.1">MGN12 - L600</text>
<text x="110.6" y="307.1">Linear guide rail</text>
<text x="183.5" y="307.1">1</text>
<text x="34.6" y="313.7">34</text>
<text x="54.3" y="313.7">OA-Y10-A03-00</text>
<text x="110.7" y="313.7">Motor assembly</text>
<text x="183.5" y="313.7">1</text>
<text x="34.6" y="320.2">35</text>
<text x="54.3" y="320.2">OA-Y10-A04-00</text>
<text x="108" y="320.2">Front rail assembly</text>
<text x="183.5" y="320.2">1</text>
<text x="34.6" y="326.7">36</text>
<text x="54.7" y="326.7">OA-Y10-P01-00</text>
<text x="114.9" y="326.7">Cover plate</text>
<text x="183.5" y="326.7">1</text>
<text x="34.6" y="333.4">37</text>
<text x="54.7" y="333.4">OA-Y10-P05-00</text>
<text x="116.6" y="333.4">Riser block</text>
<text x="183.5" y="333.4">1</text>
<text x="34.6" y="339.4">38</text>
<text x="54.7" y="339.4">OA-Y10-P07-00</text>
<text x="116.8" y="339.4">Idler block</text>
<text x="183.5" y="339.4">1</text>
<text x="34.6" y="345.4">39</text>
<text x="54.7" y="345.4">OA-Y10-P08-00</text>
<text x="116.7" y="345.4">Drive shaft</text>
<text x="183.5" y="345.4">1</text>
<text x="34.6" y="351.2">40</text>
<text x="54.7" y="351.2">OA-Y10-P10-00</text>
<text x="116.3" y="351.2">Back plate</text>
<text x="183.5" y="351.2">1</text>
<text x="34.6" y="357.9">41</text>
<text x="54.7" y="357.9">OA-Y10-P16-00</text>
<text x="121.4" y="357.9">Bin rail</text>
<text x="183.5" y="357.9">1</text>
<text x="34.6" y="363.7">42</text>
<text x="54.7" y="363.7">OA-Y10-P17-00</text>
<text x="106.5" y="363.7">Cable feedthrough</text>
<text x="183.5" y="363.7">1</text>
<text x="34.6" y="370.2">43</text>
<text x="54.7" y="370.2">OA-Y10-P18-01</text>
<text x="102.9" y="370.2">Endstop counter block</text>
<text x="183.5" y="370.2">1</text>
<text x="514.4" y="368">Frame assembly</text>
<text x="34.6" y="376.7">44</text>
<text x="54.7" y="376.7">OA-Y10-P20-00</text>
<text x="116.5" y="376.7">Side panel</text>
<text x="183.5" y="376.7">1</text>
<text x="34.6" y="383.2">45</text>
<text x="54.7" y="383.2">OA-Y10-P21-00</text>
<text x="116.1" y="383.2">Lid stopper</text>
<text x="183.5" y="383.2">2</text>
<text x="34.6" y="389.9">46</text>
<text x="54.7" y="389.9">OA-Y10-P22-00</text>
<text x="116.4" y="389.9">Cover end</text>
<text x="183.5" y="389.9">2</text>
<text x="34.6" y="395.9">47</text>
<text x="54.7" y="395.9">OA-Y10-P23-00</text>
<text x="121.4" y="395.9">Bin rail</text>
<text x="183.5" y="395.9">2</text>
<text x="34.6" y="401.7">48</text>
<text x="54.7" y="401.7">OA-Y10-P24-00</text>
<text x="120.4" y="401.7">Spacer</text>
<text x="183.5" y="401.7">2</text>
<text x="34.6" y="408.4">49</text>
<text x="54.7" y="408.4">OA-Y10-P25-00</text>
<text x="116.1" y="408.4">Power inlet</text>
<text x="183.5" y="408.4">1</text>
</g>
<text font-size="4.7" fill="#808080" x="367.3" y="249.7" transform="rotate(9 367.3 249.7)">660 (2x)</text>
<g font-size="4.2">
<text x="28.2" y="61.4">ITEM NO.</text>
<text x="57.2" y="61.4">PART NUMBER</text>
<text x="115.2" y="61.4">DESCRIPTION</text>
<text x="497.8" y="406.1">Y. de Haas</text>
</g>
<text font-size="3.9" x="571.5" y="402.5">A2</text>
<text font-size="3.5" x="541.7" y="407">13-10-2018</text>
<g font-size="2.8">
<text x="501.7" y="396.9">DRAWN BY</text>
<text x="546.9" y="396.9">DATE</text>
</g>
<g font-size="2">
<text x="400.6" y="363.7">SCALE:1:3</text>
<text x="424.2" y="363.2">MATERIAL:</text>
<text x="481.3" y="363.2">Description</text>
<text x="393.3" y="369.3">DO NOT SCALE DRAWING</text>
<text x="444.7" y="374.5">TITLE:</text>
<text x="448.2" y="395.9">UNLESS OTHERWISE SPECIFIED:</text>
<text x="448.2" y="398.4">DIMENSIONS ARE IN MILLIMETERS</text>
<text x="448.2" y="400.9">SURFACE FINISH: Ra 1.6</text>
<text x="448.2" y="403.4">TOLERANCES: +/- 0.1mm</text>
<text x="449.9" y="405.9">LINEAR: +/- 0.2mm</text>
<text x="449.9" y="408.4">ANGULAR: +/- 1</text>
</g>
</svg>
